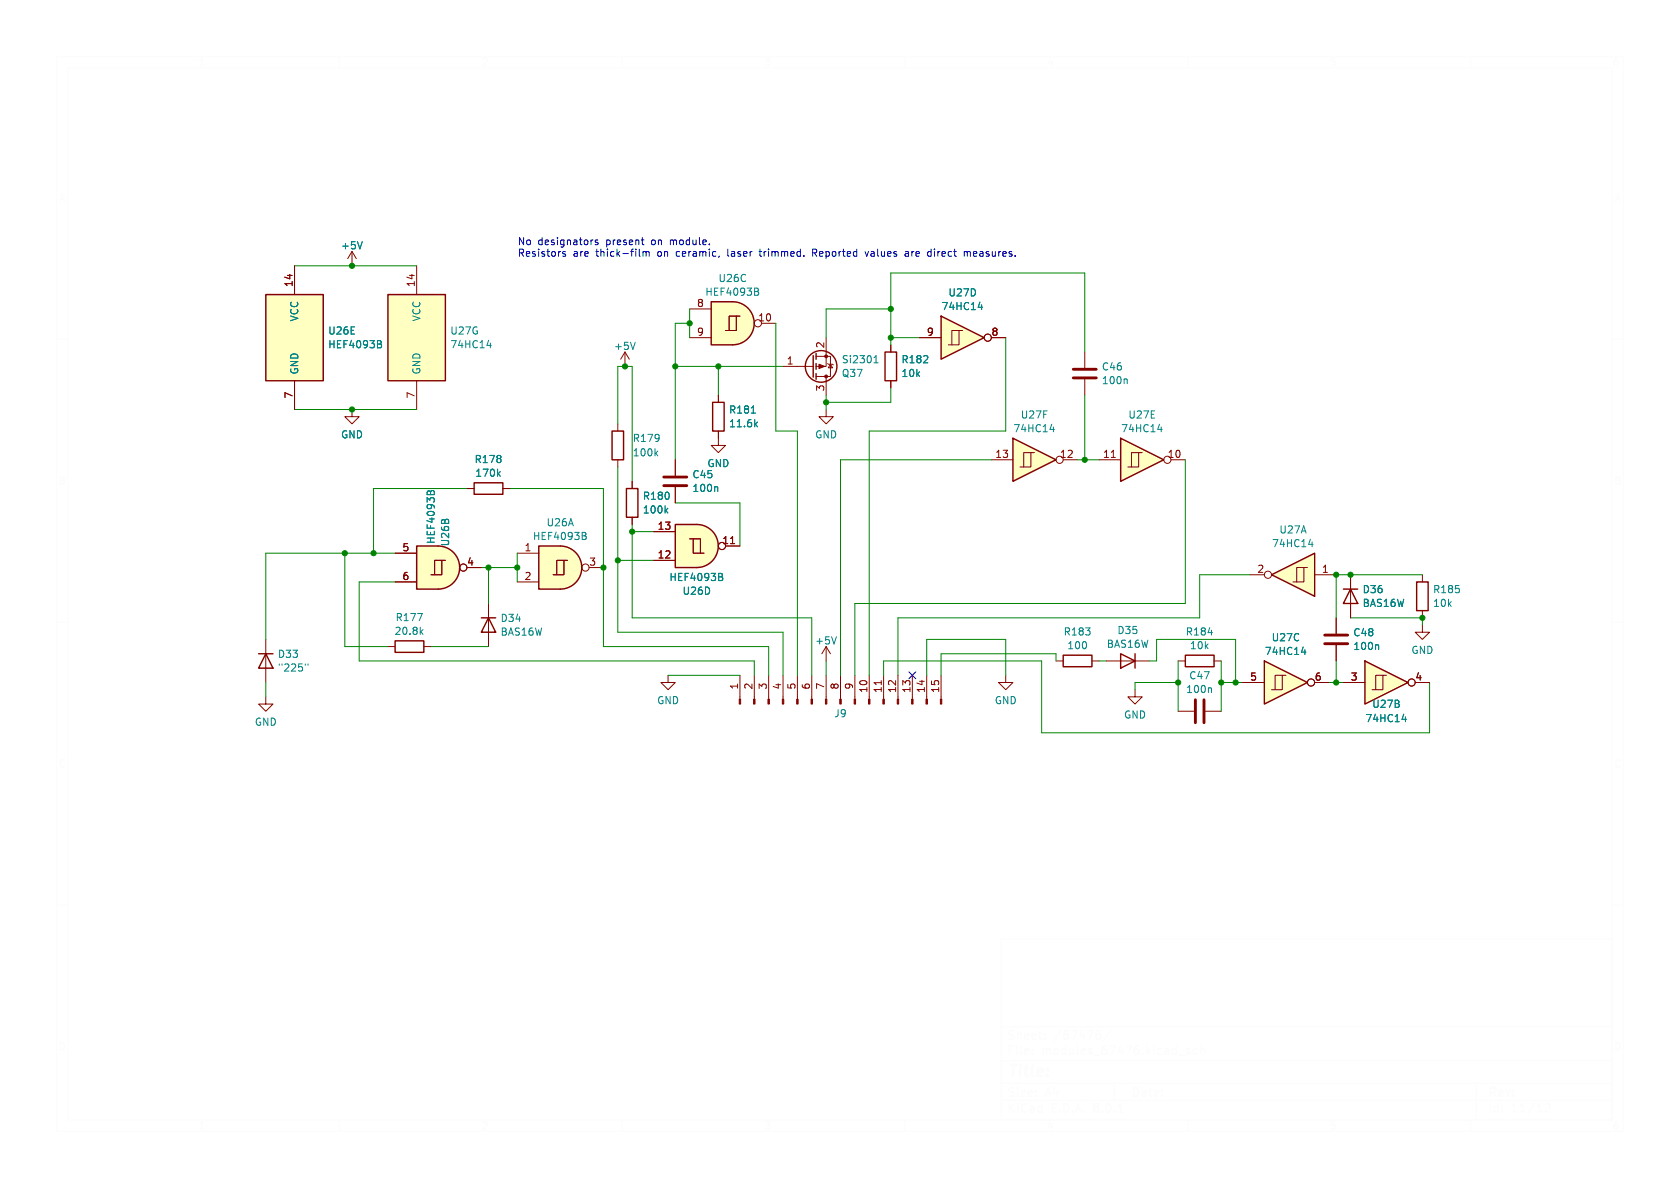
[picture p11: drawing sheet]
<svg xmlns="http://www.w3.org/2000/svg" width="297mm" height="210mm" viewBox="0 0 297 210" stroke-linecap="round" stroke-linejoin="round" font-family="sans-serif">
<g fill="none" stroke="#fcfcfc" stroke-width=".18">
<path d="M10 10h277v190h-277zM12 12h273v186h-273zM35.3 11.6h.8M35.3 10.7l.4-.4v1.3M60 10v2M85.3 10.4l.5-.1 .3 .4-.8 .9h.8M110 10v2M135.3 10.3h.8l-.4 .5 .3 .1v.6l-.2 .1-.5-.1M160 10v2M185.7 10.2l-.4 1h.9M186 10.7v.9M210 10v2"/>
<path d="M236 10.3h-.6l-.1 .6 .2-.1 .5 .1 .1 .1-.1 .5-.2 .1-.5-.1M260 10v2M286 10.3l-.4 .1a.88 .88 0 0 0 0 1.2l.4-.1 .1-.5-.3-.2-.3 .1-.2 .1M10.6 35.6l.4-1.3 .4 1.3M10.7 35.2h.6M285.6 35.6l.4-1.3 .4 1.3M285.7 35.2h.6M10 60h2M285 60h2M10.7 84.3h.4l.2 .2-.2 .4 .2 .1 .1 .3-.2 .3h-.5zM10.7 84.9h.4M285.7 84.3h.4l.2 .2-.2 .4 .2 .1 .1 .3-.2 .3h-.5z"/>
<path d="M285.7 84.9h.4M10 110h2M285 110h2M11.4 134.4a.62 .62 0 0 0-.9 .5 .62 .62 0 0 0 .7 .7l.2-.1M286.4 134.4a.62 .62 0 0 0-.9 .5 .62 .62 0 0 0 .7 .7l.2-.1M10 160h2M285 160h2M177 166h108v32h-108zM10.7 184.3a.66 .66 0 0 1 .7 .6 .66 .66 0 0 1-.7 .7zM35.3 198.7l.4-.4v1.3M35.3 199.6h.8M60 198v2"/>
<path d="M85.3 198.4l.5-.1 .3 .4-.8 .9h.8M110 198v2M135.3 198.3h.8l-.4 .5 .3 .1v.6l-.2 .1-.5-.1M160 198v2M177 194.5h108M177 191.5h108M177 187.5h108M177 181.5h108M178.5 195.1v1.5M178.5 185.6h.5M178.7 195.7l.6 .9M179.2 184.9h-.7v1.5"/>
<path d="M179.2 192.4l-.5-.1-.2 .1v.5l.6 .3 .1 .3-.2 .3-.6-.1M179.2 182.3l-.5-.1-.2 .1v.5l.6 .3 .1 .3-.2 .3-.6-.1M179.3 195.1l-.8 .9M179.7 184.9v.1M179.7 185.4v1M179.9 182.2v1.5M179.9 192.3v.1M179.9 192.8v1M179.9 182.8l.2-.1 .4 .1v.9M180 195.1v.1M180 195.6v1M180.5 192.8h.7l-.7 1h.7"/>
<path d="M180.5 184.9v1.3l.2 .2M181.2 185.9l.7-.1-.1-.3-.4-.1-.2 .2v.7h.6M181.2 183.2l.7-.1-.1-.3-.4-.1-.2 .2v.7h.6M181.5 195.2a.6 .6 0 0 0-.7 0 .6 .6 0 0 0-.2 .8 .56 .56 0 0 0 .3 .5 .56 .56 0 0 0 .6 0M181.7 193.3l.8-.1-.1-.3-.4-.1-.3 .2 .1 .7h.6M182.2 195.7h.5l.1 .9M182.5 183.2l.7-.1-.1-.3-.4-.1-.2 .2v.7h.6M182.5 186.3v.1M182.5 185.5v.1M182.8 196h-.5a.29 .29 0 0 0-.2 .3 .29 .29 0 0 0 .2 .3l.5-.1M183.1 193.7v.1M183.1 192.9v.1"/>
<path d="M183.6 182.7h.6M183.8 182.2v1.3l.4 .2M184.2 195.7l-.5-.1-.2 .3v.4l.1 .2h.6M184.2 195.1v1.5M184.4 185.5l.4-.1 .2 .2M184.4 185.4v1M184.7 183.6v.1M184.7 182.8v.1M184.7 193.8l.5-1.5 .5 1.5M184.9 193.4h.7M185 185.6l.2-.2 .4 .1 .1 .9M185 185.6v.8"/>
<path d="M185.7 198.2l-.4 1h.9M186 198.7v.9M186 195.8h.5M186.4 185.5l.2-.1 .4 .1 .1 .6-.1 .2-.4 .1-.2-.1zM186.5 192.2l-.3 1.1h.9M186.7 195.1h-.7v1.5h.7M186.9 192.8v1M187.4 196.5v.1M187.6 182.1l-1.3 2M188.1 195.1a.76 .76 0 0 1 .9 .7 .76 .76 0 0 1-.9 .8zM188.4 185.5l-.4-.1-.3 .3v.4l.1 .2h.6M188.4 184.9v1.5"/>
<path d="M188.7 182.2a.59 .59 0 0 0-.7 .6v.6l.2 .2 .4 .1 .2-.1 .1-.5-.2-.3h-.4l-.3 .3M189.1 185.4l.1 .9 .3 .1 .2-.1M189.4 182.2h1l-.7 1.5M189.6 196.5v.1M189.7 185.4v1M190.1 196.6l.5-1.5 .5 1.5M190.2 196.2h.8M190.5 184.9v1.3l.2 .2M191.2 185.9l.7-.1-.1-.3-.4-.1-.2 .2v.7h.6M191.2 182.1l-.3 1.1h.9M191.6 196.5v.1M191.6 182.7v1"/>
<path d="M192.2 182.2h1l-.6 1.5M193 185.5l-.3-.1-.2 .2v.2l.5 .2v.3h-.5M193.4 186.5h1.1M193.7 195.7l-.3 .3v.3l.3 .3 .4-.1 .1-.2v-.4l-.2-.2M193.7 195.7l-.3-.2 .3-.4 .4 .1 .1 .2-.2 .3M193.7 195.7h.3M194.5 182.2a.59 .59 0 0 0-.8 .6v.6l.2 .2 .4 .1 .2-.1 .1-.5-.1-.3h-.5l-.3 .3M194.9 196.5v.1M195.5 184.9a.59 .59 0 0 0-.7 .6v.6l.2 .2 .4 .1 .2-.1 .1-.5-.2-.3h-.4l-.3 .3M195.7 195.2l.2-.1a.81 .81 0 0 1 .6 .6 .81 .81 0 0 1-.3 .8l-.2 .1a.81 .81 0 0 1-.3-1.4zM196.2 184.9h1l-.7 1.5M196.3 182.1l-1.3 2"/>
<path d="M197 191.5v3M197 196.5v.1M197.7 196.6h.8M197.7 195.5l.4-.4v1.5M198 184.8l-.3 1.1h.9M198.4 185.4v1M199 184.9h1l-.6 1.5M200.5 192.3a.76 .76 0 0 1 .8 .7 .76 .76 0 0 1-.8 .8zM201.2 184.9a.59 .59 0 0 0-.7 .6v.6l.2 .2 .4 .1 .2-.1 .1-.5-.2-.3h-.4l-.3 .3M202 192.9h.5l.1 .9M202 186.3v.1M202.6 193.2h-.5a.29 .29 0 0 0-.2 .3 .29 .29 0 0 0 .2 .3l.5-.1"/>
<path d="M202.7 184.9v1.5M202.9 185.8l.4 .6M203.1 192.8h.6M203.3 192.3v1.3l.4 .2M203.3 185.4l-.6 .6M204 184.9v.1M204 185.4v1M204.1 193.3l.7-.1-.1-.3-.4-.1-.2 .2 .1 .7h.5M205.3 185.5l-.4-.1-.3 .3v.4l.1 .2h.6M205.5 193.7v.1M205.5 192.9v.1M206 185.5h.5l.1 .9"/>
<path d="M206.6 185.8h-.5a.29 .29 0 0 0-.2 .3 .29 .29 0 0 0 .2 .3l.5-.1M208 185.5l-.5-.1-.3 .3v.4l.2 .2h.6M208 184.9v1.5M208.3 186.5h1.2M210 198v2M210.3 185.5l-.3-.1-.3 .2 .1 .2 .5 .2v.3h-.6M211.7 185.5l-.5-.1-.2 .3v.4l.1 .2h.6M212.3 185.5l.2-.1 .4 .1 .1 .9M212.3 184.9v1.5M236 198.3h-.6l-.1 .6 .2-.1 .5 .1 .1 .1-.1 .5-.2 .1-.5-.1M260 198v2M261 191.5v6.5"/>
<path d="M263.5 195.1v1.5M264.8 195.7l-.4-.1-.3 .3v.4l.1 .2h.6M264.8 195.1v1.5M265.5 196.5v.1M265.5 195.7v.1M267.3 196.6h.9M267.3 195.5l.4-.4v1.5M268.7 196.6h.9M268.7 195.5l.5-.4v1.5M271.3 195l-1.3 2M271.7 196.6h.9M271.7 195.5l.5-.4v1.5"/>
<path d="M273.2 195.2l.5-.1 .3 .1v.3l-.9 1.1h.9M285.7 184.3a.66 .66 0 0 1 .7 .6 .66 .66 0 0 1-.7 .7zM286 198.3l-.4 .1a.88 .88 0 0 0 0 1.2l.4-.1 .1-.5-.3-.2-.3 .1-.2 .1"/>
</g>
<path d="M263.6 193.1l.7-.1 .1-.2-.1-.4-.2-.1h-.5v1.5M263.9 193.1l.5 .7M265 193.3l.7-.2-.1-.2-.4-.1-.2 .2 .1 .7h.5M266.2 192.8l.4 1 .3-1M267.5 193.6v.2M267.5 192.9v.1" fill="none" stroke="#fcfcfc" stroke-width=".3"/>
<g fill="none" stroke="#fcfcfc" stroke-width=".4">
<path d="M178.7 188.2h1.1M179.3 188.2l-.3 2M180.4 188.9l-.1 1.3M180.5 188.2v.2M180.5 188.2l-.1 .1 .1 .1M180.5 188.2l.1 .1-.1 .1M181.1 188.9h.7M181.5 188.2l-.3 1.7 .1 .2 .4 .1M182.6 188.2l-.2 1.7 .2 .3M183.4 189.5l1-.1-.1-.4-.2-.1-.5 .1-.3 .9 .3 .3 .6-.1M185.1 190l.1 .1-.1 .1M185.1 190l-.1 .1 .1 .1"/>
<path d="M185.1 190v.2M185.3 189l-.1 .2M185.3 189v.1l-.1 .1M185.3 189l-.1 .1v.1"/>
</g>
<path d="M166.4 55.9l7.6 3.8-7.6 3.8z" fill="#ffffc2"/>
<path d="M166.4 55.9l7.6 3.8-7.6 3.8zM108.2 76.2h2v5.1h-2zM126 71.1h2v5.1h-2zM198.1 115.6l2.6 1.2-2.6 1.3zM200.7 115.6v2.5M237.5 104.1h2.5M238.8 104.1l1.2 2.6h-2.5zM250.4 102.9h2.1v5.1h-2.1z" fill="none" stroke="#840000" stroke-width=".25"/>
<g fill="none" stroke="#840000" stroke-width=".18">
<path d="M162.6 59.7h3.8M169.5 58.4h-1.2v2.6M170.2 58.4h-.7v2.6h-1.9M175.3 59.7h2.5M109.2 74.9v1.3M110.5 62.2l-.8 1.3M110.5 62.2v2.6M110.5 62.2l.8 1.3M127 76.2v2.5h1.3l-1.3 1.3-1.3-1.3h1.3M127 69.9v1.2M146 72.4v1.3h1.3l-1.3 1.2-1.2-1.2h1.2M191.8 62.2v2.8"/>
<path d="M191.8 67.1v2.8M109.2 81.3v1.3M118.1 119.4v1.3h1.3l-1.3 1.2-1.3-1.2h1.3M195.6 116.8h7.6M238.8 101.6v7.6M251.5 110.5v1.3h1.2l-1.2 1.2-1.3-1.2h1.3M251.5 101.6v1.3M251.5 108v1.2"/>
<circle cx="174.6" cy="59.7" r=".63"/>
</g>
<path d="M172.9 54.3h.8M173.5 53.9v.8M112.3 60.5l-.4 1.3M116.3 79.7l-.5 .5M132.8 73h.7M133.5 75l.4 .5M133.9 74.6l-.5 .5M199.1 67l.2 .2v.6M115.9 80.1l.4 .5" fill="none" stroke="#008484" stroke-width=".18"/>
<path d="M189.7 65.3h4.1M189.7 66.8h4.1" fill="none" stroke="#840000" stroke-width=".51"/>
<path d="M198.1 77.5l7.6 3.8-7.6 3.8z" fill="#ffffc2"/>
<path d="M198.1 77.5l7.6 3.8-7.6 3.8z" fill="none" stroke="#840000" stroke-width=".25"/>
<g fill="none" stroke="#840000" stroke-width=".18">
<path d="M194.3 81.3h3.8M196.5 80.9h.7M201.3 80h-1.3v2.6M201.9 80h-.6v2.6h-1.9M207 81.3h2.5"/>
<circle cx="206.4" cy="81.3" r=".63"/>
</g>
<path d="M204.7 75.9h.8M205.3 75.5v.8" fill="none" stroke="#008484" stroke-width=".18"/>
<path d="M179.1 77.5l7.6 3.8-7.6 3.8z" fill="#ffffc2"/>
<g fill="none" stroke="#840000" stroke-width=".25">
<path d="M143.8 62.9v3.8M144.3 62.5v1M144.3 64.3v1M144.3 66v1.1M156.5 62.2h2v5.1h-2zM179.1 77.5l7.6 3.8-7.6 3.8zM85.1 109.2h2.5M86.4 109.2l1.2 2.6h-2.5z"/>
<circle cx="145.2" cy="64.8" r="2.79"/>
</g>
<g fill="none" stroke="#840000" stroke-width=".18">
<path d="M146 59.7v5.1h-1.7M138.4 64.8h5.4M144.3 63h2.5v3.5h-2.5M146 66.5v3.4M146.3 64.3l.1 .1h.8l.1 .1M146.8 64.4l.4 .6h-.8zM157.5 61v1.2M157.5 67.3v1.3M175.3 81.3h3.8M182.2 80h-1.2v2.6M182.9 80h-.7v2.6h-1.9M188 81.3h2.5"/>
<path d="M86.4 106.7v7.6"/>
<circle cx="187.3" cy="81.3" r=".63"/>
</g>
<path d="M154.5 64.1h.7M154.5 63.2l.4-.3v1.2M185.6 75.9h.8M186.2 75.5v.8" fill="none" stroke="#008484" stroke-width=".18"/>
<g fill="#840000" stroke="#840000" stroke-width=".18">
<path d="M144.8 64.4l1 .4-1 .4z"/>
<circle cx="146" cy="63" r=".25"/>
<circle cx="146" cy="66.5" r=".25"/>
</g>
<path d="M129.5 53.3a3.8 3.8 0 0 1 3.8 3.9 3.8 3.8 0 0 1-3.8 3.8z" fill="#ffffc2" stroke="#ffffc2" stroke-width=".18"/>
<path d="M125.7 53.3h3.8v7.7h-3.8z" fill="#ffffc2"/>
<g fill="none" stroke="#840000" stroke-width=".18">
<path d="M121.9 54.6h3.8M121.9 59.7h3.8M130.2 55.9h-1.3v2.5M130.8 55.9h-.6v2.5h-1.9M134.6 57.2h2.6M62.2 72.4v1.3h1.3l-1.3 1.2-1.2-1.2h1.2"/>
<circle cx="134" cy="57.1" r=".63"/>
</g>
<path d="M125.7 53.3h3.8a3.8 3.8 0 0 1 3.8 3.9 3.8 3.8 0 0 1-3.8 3.8h-3.8z" fill="none" stroke="#840000" stroke-width=".25"/>
<path d="M133.4 50.9l.6 .2 .1 .2-.3 .2M133.4 51.5h.4M133.8 51.5l.3 .3v.3l-.7 .1" fill="none" stroke="#008484" stroke-width=".18"/>
<path d="M47 52.1h10.1v15.2h-10.1z" fill="#ffffc2"/>
<path d="M47 52.1h10.1v15.2h-10.1z" fill="none" stroke="#840000" stroke-width=".25"/>
<path d="M52.1 47v5.1M62.2 44.5l-.7 1.2M62.2 44.5v2.5M62.2 44.5l.8 1.2M52.1 67.3v5.1" fill="none" stroke="#840000" stroke-width=".18"/>
<path d="M64 42.7l-.4 1.3M66.7 60.2l.6 .1 .1 .3-.2 .2M66.7 60.8h.5M67.2 60.8l.3 .3-.1 .3-.7 .1" fill="none" stroke="#008484" stroke-width=".18"/>
<path d="M77.5 96.5a3.8 3.8 0 0 1 3.8 3.8 3.8 3.8 0 0 1-3.8 3.8z" fill="#ffffc2" stroke="#ffffc2" stroke-width=".18"/>
<path d="M73.7 96.5h3.8v7.6h-3.8z" fill="#ffffc2"/>
<g fill="none" stroke="#840000" stroke-width=".18">
<path d="M69.8 97.8h3.9M78.1 99.1h-1.3v2.5M78.7 99.1h-.6v2.5h-1.9M47 113v7.7M68.6 114.3h1.2M69.8 102.9h3.9M74.9 114.3h1.3M82.5 100.3h2.6M130.8 119.4v4.2M133.3 119.4v4.2M135.9 119.4v4.2M138.4 119.4v4.2"/>
<path d="M141 119.4v4.2M143.5 119.4v4.2M146 114.3l-.7 1.3M146 114.3v2.5M146 119.4v4.2M146 114.3l.8 1.3M148.6 119.4v4.2M151.1 119.4v4.2M153.7 119.4v4.2M156.2 119.4v4.2M158.7 119.4v4.2M161.3 119.4v4.2"/>
<path d="M163.8 119.4v4.2M166.4 119.4v4.2M177.8 119.4v1.3h1.3l-1.3 1.2-1.3-1.2h1.3M47 123.2v1.3h1.3l-1.3 1.2-1.3-1.2h1.3M155.8 120.3v.7"/>
<circle cx="81.9" cy="100.3" r=".63"/>
</g>
<path d="M73.7 96.5h3.8a3.8 3.8 0 0 1 3.8 3.8 3.8 3.8 0 0 1-3.8 3.8h-3.8zM45.7 115.6h2.6M47 115.6l1.3 2.5h-2.6zM69.8 113.3h5.1v2h-5.1z" fill="none" stroke="#840000" stroke-width=".25"/>
<path d="M76.1 87l.3-.3 .3 .1 .1 .6M76.1 87l-.2-.2h-.3l-.1 .6M76.1 87v.4M54 117.4v.2M54.5 117.4v.2M73.8 108.4h.9l-.6 1.3M74.4 111.7l.4 .4M74.8 111.3l-.5 .5M147.9 112.6l-.5 1.2" fill="none" stroke="#008484" stroke-width=".18"/>
<g fill="#840000" stroke="#840000" stroke-width=".18">
<path d="M166.2 123.6h.3v.9h-.3z"/>
<path d="M163.7 123.6h.3v.9h-.3z"/>
<path d="M161.2 123.6h.2v.9h-.2z"/>
<path d="M158.6 123.6h.3v.9h-.3z"/>
<path d="M156.1 123.6h.2v.9h-.2z"/>
<path d="M153.5 123.6h.3v.9h-.3z"/>
<path d="M151 123.6h.3v.9h-.3z"/>
<path d="M148.5 123.6h.2v.9h-.2z"/>
<path d="M145.9 123.6h.3v.9h-.3z"/>
<path d="M143.4 123.6h.2v.9h-.2z"/>
<path d="M140.8 123.6h.3v.9h-.3z"/>
<path d="M138.3 123.6h.3v.9h-.3z"/>
<path d="M135.8 123.6h.2v.9h-.2z"/>
<path d="M133.2 123.6h.3v.9h-.3z"/>
<path d="M130.7 123.6h.2v.9h-.2z"/>
</g>
<path d="M68.6 52.1h10.1v15.2h-10.1z" fill="#ffffc2"/>
<path d="M68.6 52.1h10.1v15.2h-10.1z" fill="none" stroke="#840000" stroke-width=".25"/>
<path d="M73.7 47v5.1M73.7 67.3v5.1" fill="none" stroke="#840000" stroke-width=".18"/>
<path d="M86.1 61.1h.8M86.7 60.6v.9" fill="none" stroke="#008484" stroke-width=".18"/>
<path d="M99.1 96.5a3.8 3.8 0 0 1 3.8 3.8 3.8 3.8 0 0 1-3.8 3.8z" fill="#ffffc2" stroke="#ffffc2" stroke-width=".18"/>
<path d="M95.2 96.5h3.9v7.6h-3.9z" fill="#ffffc2"/>
<g fill="none" stroke="#840000" stroke-width=".18">
<path d="M91.4 97.8h3.8M99.7 99.1h-1.3v2.5M100.3 99.1h-.6v2.5h-1.9M91.4 102.9h3.8M104.1 100.3h2.6"/>
<circle cx="103.5" cy="100.3" r=".63"/>
</g>
<path d="M95.2 96.5h3.9a3.8 3.8 0 0 1 3.8 3.8 3.8 3.8 0 0 1-3.8 3.8h-3.9z" fill="none" stroke="#840000" stroke-width=".25"/>
<path d="M102.9 94.1l.6 .1 .1 .3-.3 .2M102.9 94.7h.4M103.3 94.7l.3 .3v.3l-.7 .1" fill="none" stroke="#008484" stroke-width=".18"/>
<path d="M223.5 116.8l7.6 3.9-7.6 3.8z" fill="#ffffc2"/>
<path d="M188 115.8h5v2.1h-5zM223.5 116.8l7.6 3.9-7.6 3.8z" fill="none" stroke="#840000" stroke-width=".25"/>
<g fill="none" stroke="#840000" stroke-width=".18">
<path d="M186.7 116.8h1.3M193 116.8h1.3M226.7 119.4h-1.3v2.5M227.3 119.4h-.6v2.5h-1.9M219.7 120.7h3.8M232.4 120.7h2.5"/>
<circle cx="231.8" cy="120.6" r=".63"/>
</g>
<path d="M230.1 115.3h.8M230.7 114.9v.8" fill="none" stroke="#008484" stroke-width=".18"/>
<path d="M123.2 92.7a3.8 3.8 0 0 1 3.8 3.8 3.8 3.8 0 0 1-3.8 3.8z" fill="#ffffc2" stroke="#ffffc2" stroke-width=".18"/>
<path d="M119.4 92.7h3.8v7.6h-3.8z" fill="#ffffc2"/>
<g fill="none" stroke="#840000" stroke-width=".18">
<path d="M82.5 86.4h1.3M88.9 86.4h1.3M115.6 99.1h3.8M115.6 94h3.8M121.9 95.3h1.9v2.5h.7M122.6 95.3v2.5h1.2M128.3 96.5h2.5M129.1 96.1h.8M236.2 109.2v2.8M236.2 114v2.8M200.7 121.9v1.3h1.2l-1.2 1.3-1.3-1.3h1.3M208.3 125.7h2.8"/>
<path d="M213.1 125.7h2.8"/>
<circle cx="127.6" cy="96.5" r=".63"/>
</g>
<path d="M83.8 85.3h5.1v2.1h-5.1zM119.4 92.7h3.8a3.8 3.8 0 0 1 3.8 3.8 3.8 3.8 0 0 1-3.8 3.8h-3.8z" fill="none" stroke="#840000" stroke-width=".25"/>
<path d="M88.1 83.7l.3 .5M88.4 83.4l-.4 .4M127.1 101.4l.6 .1v.2l-.2 .3M127.1 102h.4M127.5 102l.3 .2-.1 .3-.6 .1M243.5 114l.2 .2v.6M214 121.6l.2 .2v.6" fill="none" stroke="#008484" stroke-width=".18"/>
<path d="M234.2 113.8h4.1M234.2 112.3h4.1M211.3 123.7v4.1M212.9 123.7v4.1" fill="none" stroke="#840000" stroke-width=".51"/>
<path d="M241.3 116.8l7.6 3.9-7.6 3.8z" fill="#ffffc2"/>
<path d="M241.3 116.8l7.6 3.9-7.6 3.8z" fill="none" stroke="#840000" stroke-width=".25"/>
<g fill="none" stroke="#840000" stroke-width=".18">
<path d="M119.4 81.3v2.8M119.4 86.1v2.8M244.5 119.4h-1.3v2.5M245.1 119.4h-.6v2.5h-1.9M237.5 120.7h3.8M250.2 120.7h2.5"/>
<circle cx="249.6" cy="120.6" r=".63"/>
</g>
<path d="M126.7 86l.2 .2v.7M247.9 127.2h.7M248.5 126.7v.9" fill="none" stroke="#008484" stroke-width=".18"/>
<path d="M117.3 84.3h4.1M117.3 85.9h4.1" fill="none" stroke="#840000" stroke-width=".51"/>
<path d="M224.8 101.6l7.6-3.8v7.6z" fill="#ffffc2"/>
<path d="M110.7 86.4h2.1v5h-2.1zM209.5 115.8h5.1v2.1h-5.1zM224.8 101.6l7.6-3.8v7.6z" fill="none" stroke="#840000" stroke-width=".25"/>
<g fill="none" stroke="#840000" stroke-width=".18">
<path d="M52.1 47v5.1M162.6 59.7h3.8M175.3 59.7h2.5M52.1 67.3v5.1M127 69.9v1.2M127 76.2v1.3M157.5 61v1.2M157.5 67.3v1.3M69.8 97.8h3.9M82.5 86.4h1.3M88.9 86.4h1.3M111.8 85.1v1.3"/>
<path d="M111.8 91.4v1.3M115.6 99.1h3.8M115.6 94h3.8M119.4 81.3v2.8M119.4 86.1v2.8M128.3 96.5h2.5M129.1 96.1h.8M69.8 102.9h3.9M82.5 100.3h2.6M208.3 116.8h1.2M214.6 116.8h1.3M221 101.6h2.5"/>
<path d="M230.5 100.3v2.6h-1.3M231.1 100.3h-1.9v2.6h-.6M232.4 101.6h3.8M236.2 109.2v2.8M236.2 114v2.8M238.8 101.6v2.5M238.8 106.7v2.5M219.7 120.7h3.8M232.4 120.7h2.5M237.5 120.7h3.8M250.2 120.7h2.5"/>
<circle cx="174.6" cy="59.7" r=".63"/>
<circle cx="127.6" cy="96.5" r=".63"/>
<circle cx="81.9" cy="100.3" r=".63"/>
<circle cx="224.2" cy="101.6" r=".63"/>
<circle cx="231.8" cy="120.6" r=".63"/>
<circle cx="249.6" cy="120.6" r=".63"/>
</g>
<g fill="none" stroke="#008484" stroke-width=".18">
<path d="M64 42.7l-.4 1.3M172.9 54.3h.8M173.5 53.9v.8M66.7 60.2l.6 .1 .1 .3-.2 .2M66.7 60.8h.5M67.2 60.8l.3 .3-.1 .3-.7 .1M132.8 73h.7M133.5 75l.4 .5M133.9 74.6l-.5 .5M76.1 87l.3-.3 .3 .1 .1 .6M76.1 87l-.2-.2h-.3l-.1 .6M76.1 87v.4"/>
<path d="M88.1 83.7l.3 .5M88.4 83.4l-.4 .4M117.7 90.2l.4 .5M118.1 89.8l-.5 .5M126.7 86l.2 .2v.7M231.4 96.2h.7M232 95.8v.8M127.1 101.4l.6 .1v.2l-.2 .3M127.1 102h.4M127.5 102l.3 .2-.1 .3-.6 .1M213.6 111.8h.8M230.1 115.3h.8"/>
<path d="M230.7 114.9v.8M243.5 114l.2 .2v.6M247.9 127.2h.7M248.5 126.7v.9"/>
</g>
<g fill="none" stroke="#0000c2" stroke-width=".18">
<path d="M99.9 44.5h-.3l-.1 .1v.2l.4 .1v.3h-.4M104.7 42.4h.1M105.7 42.5l-.3-.1-.2 .2 .1 .2 .4 .1v.3h-.5M113 44v1.1l.2 .2M113.4 42.4h.5M113.7 44.6l.3-.1 .2 .1M113.7 44.5v.8M113.7 43.3h.2M114.2 44.6l.2-.1h.3l.1 .8M114.2 44.6v.7M127.2 45.2l-.1 .2M128.7 44v1.1l.2 .2"/>
<path d="M134.2 44.5h.5M134.4 44v1.1l.3 .2M144 44.7l.4 .6M144.3 44.1l-.6-.1v1.3M144.3 44.6l-.6 .1M152.9 44.5l.3 .8 .3-.8M160.1 44.5h.4l.1 .8M160.6 44.8h-.4l-.2 .2 .2 .3 .4-.1M164.5 44.5h.1M164.6 44v1.3M164.6 45.2l-.1 .1M170.5 44.5h.3l.2 .1"/>
<path d="M171 44.6l.2-.1h.3v.8M171 44.6v.7"/>
</g>
<g fill="none" stroke="#008400" stroke-width=".18">
<path d="M52.1 47h21.6M121.9 57.2h-2.5v24.1M121.9 54.6v5.1M137.2 57.2v19h3.8v43.2M157.5 54.6h-11.5v5.1M157.5 59.7h5.1M177.8 59.7v16.5h-24.1v43.2M52.1 72.4h21.6M109.2 74.9v-10.1h2.6v20.3M119.4 64.8h19M127 64.8v5.1M146 69.9v2.5"/>
<path d="M157.5 61v-12.7h34.3v13.9M157.5 68.6v2.5h-11.5M191.8 69.9v11.4M61 97.8v16.5h7.6M69.8 97.8h-22.8v15.2M82.5 86.4h-16.5v11.4M90.2 86.4h16.5v27.9h29.2v5.1M91.4 97.8v5.1M109.2 82.6v29.2h29.2v7.6M109.2 99.1h6.4M111.8 94h3.8M111.8 92.7v16.5h31.7v10.2"/>
<path d="M119.4 88.9h11.4v7.6M175.3 81.3h-26.7v38.1M190.5 81.3h3.8M209.5 81.3v25.4h-58.4v12.7M69.8 102.9h-6.3v13.9h69.8v2.6M76.2 114.3h10.2M85.1 100.3h6.3M86.4 100.3v6.4M118.1 119.4h12.7M146 116.8v2.6M156.2 119.4v-2.6h27.9v12.7h68.6v-8.8M163.8 119.4v-6.4h14v6.4"/>
<path d="M186.7 116.8v-1.2h-20.3v3.8M194.3 116.8h1.3M203.2 116.8h1.3v-3.8h13.9v7.7M208.3 116.8v8.9M215.9 116.8v8.9M221 101.6h-8.9v7.6h-53.4v10.2M236.2 116.8v3.9M238.8 109.2h12.7v1.3M251.5 101.6h-15.3v7.6M47 120.7v2.5M208.3 120.7h-7.6v1.2M215.9 120.7h3.8"/>
<path d="M234.9 120.7h2.6"/>
</g>
<path d="M160.7 118.8l1.2 1.2M161.9 118.8l-1.2 1.2" fill="none" stroke="#000084" stroke-width=".18"/>
<g fill="#008400" stroke="#008400" stroke-width=".18">
<circle cx="236.2" cy="120.7" r=".46"/>
<circle cx="236.2" cy="101.6" r=".46"/>
<circle cx="238.8" cy="101.6" r=".46"/>
<circle cx="208.3" cy="120.7" r=".46"/>
<circle cx="218.4" cy="120.7" r=".46"/>
<circle cx="215.9" cy="120.7" r=".46"/>
<circle cx="251.5" cy="109.2" r=".46"/>
<circle cx="191.8" cy="81.3" r=".46"/>
<circle cx="157.5" cy="54.6" r=".46"/>
<circle cx="86.4" cy="100.3" r=".46"/>
<circle cx="66" cy="97.8" r=".46"/>
<circle cx="61" cy="97.8" r=".46"/>
<circle cx="62.2" cy="72.4" r=".46"/>
<circle cx="62.2" cy="47" r=".46"/>
<circle cx="157.5" cy="59.7" r=".46"/>
<circle cx="146" cy="71.1" r=".46"/>
<circle cx="127" cy="64.8" r=".46"/>
<circle cx="119.4" cy="64.8" r=".46"/>
<circle cx="110.5" cy="64.8" r=".46"/>
<circle cx="121.9" cy="57.2" r=".46"/>
<circle cx="111.8" cy="94" r=".46"/>
<circle cx="109.2" cy="99.1" r=".46"/>
<circle cx="106.7" cy="100.3" r=".46"/>
<circle cx="91.4" cy="100.3" r=".46"/>
</g>
<g font-size="1.8" fill="#008484">
<text x="60.2" y="44.3">+5V</text>
<text x="124.6" y="52.5">HEF4093B</text>
<text x="126.9" y="50.1">U26C</text>
<text x="167.6" y="52.6">U27D</text>
<text x="52.9" y="56.9" transform="rotate(-90 52.9 56.9)">VCC</text>
<text x="57.9" y="59.3">U26E</text>
<text x="74.5" y="56.9" transform="rotate(-90 74.5 56.9)">VCC</text>
<text x="79.5" y="59.3">U27G</text>
<text x="166.4" y="55">74HC14</text>
<text x="57.9" y="61.8">HEF4093B</text>
<text x="79.5" y="61.8">74HC14</text>
<text x="108.5" y="62.1">+5V</text>
<text x="148.7" y="64.4">Si2301</text>
<text x="159.3" y="64.4">R182</text>
<text x="194.7" y="65.7">C46</text>
<text x="52.9" y="66.3" transform="rotate(-90 52.9 66.3)">GND</text>
<text x="74.5" y="66.3" transform="rotate(-90 74.5 66.3)">GND</text>
<text x="148.7" y="66.8">Q37</text>
<text x="159.3" y="66.8">10k</text>
<text x="194.7" y="68.1">100n</text>
<text x="60.2" y="77.7">GND</text>
<text x="128.8" y="73.3">R181</text>
<text x="128.8" y="75.7">11.6k</text>
<text x="144" y="77.7">GND</text>
<text x="179.1" y="76.6">74HC14</text>
<text x="180.4" y="74.2">U27F</text>
<text x="198.1" y="76.6">74HC14</text>
<text x="199.4" y="74.2">U27E</text>
<text x="83.8" y="82.1">R178</text>
<text x="111.8" y="78.3">R179</text>
<text x="111.8" y="80.9">100k</text>
<text x="125" y="82.8">GND</text>
<text x="83.9" y="84.5">170k</text>
<text x="113.5" y="88.6">R180</text>
<text x="122.3" y="87.2">100n</text>
<text x="122.3" y="84.7">C45</text>
<text x="94.1" y="95.7">HEF4093B</text>
<text x="96.5" y="93.2">U26A</text>
<text x="113.5" y="91">100k</text>
<text x="226.1" y="94.5">U27A</text>
<text x="77.1" y="96.2" transform="rotate(-90 77.1 96.2)">HEF4093B</text>
<text x="79.6" y="96.7" transform="rotate(-90 79.6 96.7)">U26B</text>
<text x="224.8" y="96.9">74HC14</text>
<text x="118.2" y="102.9">HEF4093B</text>
<text x="120.6" y="105.3">U26D</text>
<text x="240.8" y="107.5">BAS16W</text>
<text x="240.8" y="105.1">D36</text>
<text x="253.2" y="105.1">R185</text>
<text x="253.2" y="107.5">10k</text>
<text x="69.7" y="112.4">20.8k</text>
<text x="69.8" y="110">R177</text>
<text x="88.4" y="112.6">BAS16W</text>
<text x="88.4" y="110.1">D34</text>
<text x="187.9" y="112.5">R183</text>
<text x="197.4" y="112.3">D35</text>
<text x="209.5" y="112.5">R184</text>
<text x="224.7" y="113.6">U27C</text>
<text x="239.2" y="112.7">C48</text>
<text x="49" y="118.9">&quot;225&quot;</text>
<text x="49" y="116.5">D33</text>
<text x="144" y="114.1">+5V</text>
<text x="188.6" y="115">100</text>
<text x="195.6" y="114.7">BAS16W</text>
<text x="210.3" y="115">10k</text>
<text x="223.5" y="116">74HC14</text>
<text x="239.2" y="115.1">100n</text>
<text x="249.4" y="115.8">GND</text>
<text x="116.1" y="124.7">GND</text>
<text x="175.8" y="124.7">GND</text>
<text x="209.6" y="122.7">100n</text>
<text x="210.1" y="120.3">C47</text>
<text x="242.5" y="125.3">U27B</text>
<text x="45" y="128.5">GND</text>
<text x="147.4" y="127">J9</text>
<text x="198.6" y="127.2">GND</text>
<text x="241.3" y="127.9">74HC14</text>
</g>
<g font-size="1.8" fill="#0000c2">
<text x="91.4" y="43.4">No</text>
<text x="91.4" y="45.5">Resistors</text>
<text x="95.1" y="43.4">designators</text>
<text x="101.3" y="45.5">are</text>
<text x="105.5" y="45.5">thick-film</text>
<text x="107.3" y="43.4">present</text>
<text x="115.5" y="43.4">on</text>
<text x="116.5" y="45.5">on</text>
<text x="118.9" y="43.4">module.</text>
<text x="120" y="45.5">ceramic,</text>
<text x="129.3" y="45.5">laser</text>
<text x="135.2" y="45.5">trimmed.</text>
<text x="144.7" y="45.5">Reported</text>
<text x="154.3" y="45.5">values</text>
<text x="161.5" y="45.5">are</text>
<text x="165.7" y="45.5">direct</text>
<text x="172.3" y="45.5">measures.</text>
</g>
<g font-size="1.8" fill="#840000">
<text x="51.8" y="50.8" transform="rotate(-90 51.8 50.8)">14</text>
<text x="73.4" y="50.8" transform="rotate(-90 73.4 50.8)">14</text>
<text x="123.1" y="54.4">8</text>
<text x="123.1" y="59.4">9</text>
<text x="133.9" y="56.9">10</text>
<text x="163.8" y="59.4">9</text>
<text x="175.2" y="59.4">8</text>
<text x="139" y="64.5">1</text>
<text x="145.8" y="61.7" transform="rotate(-90 145.8 61.7)">2</text>
<text x="51.8" y="70.6" transform="rotate(-90 51.8 70.6)">7</text>
<text x="73.4" y="70.6" transform="rotate(-90 73.4 70.6)">7</text>
<text x="145.8" y="69.3" transform="rotate(-90 145.8 69.3)">3</text>
<text x="175.9" y="81">13</text>
<text x="187.3" y="81">12</text>
<text x="194.9" y="81">11</text>
<text x="206.3" y="81">10</text>
<text x="116.2" y="93.7">13</text>
<text x="71" y="97.5">5</text>
<text x="82.5" y="100.1">4</text>
<text x="92.6" y="97.5">1</text>
<text x="104.1" y="100.1">3</text>
<text x="116.2" y="98.8">12</text>
<text x="127.6" y="96.3">11</text>
<text x="222.2" y="101.3">2</text>
<text x="233.6" y="101.3">1</text>
<text x="71" y="102.6">6</text>
<text x="92.6" y="102.6">2</text>
<text x="130.6" y="122" transform="rotate(-90 130.6 122)">1</text>
<text x="133.1" y="122" transform="rotate(-90 133.1 122)">2</text>
<text x="135.6" y="122" transform="rotate(-90 135.6 122)">3</text>
<text x="138.2" y="122" transform="rotate(-90 138.2 122)">4</text>
<text x="140.7" y="122" transform="rotate(-90 140.7 122)">5</text>
<text x="143.3" y="122" transform="rotate(-90 143.3 122)">6</text>
<text x="145.8" y="122" transform="rotate(-90 145.8 122)">7</text>
<text x="148.3" y="122" transform="rotate(-90 148.3 122)">8</text>
<text x="150.9" y="122" transform="rotate(-90 150.9 122)">9</text>
<text x="153.4" y="122.6" transform="rotate(-90 153.4 122.6)">10</text>
<text x="156" y="122.6" transform="rotate(-90 156 122.6)">11</text>
<text x="158.5" y="122.6" transform="rotate(-90 158.5 122.6)">12</text>
<text x="161" y="122.6" transform="rotate(-90 161 122.6)">13</text>
<text x="163.6" y="122.6" transform="rotate(-90 163.6 122.6)">14</text>
<text x="166.1" y="122.6" transform="rotate(-90 166.1 122.6)">15</text>
<text x="220.9" y="120.4">5</text>
<text x="232.3" y="120.4">6</text>
<text x="238.7" y="120.4">3</text>
<text x="250.1" y="120.4">4</text>
</g>
</svg>
